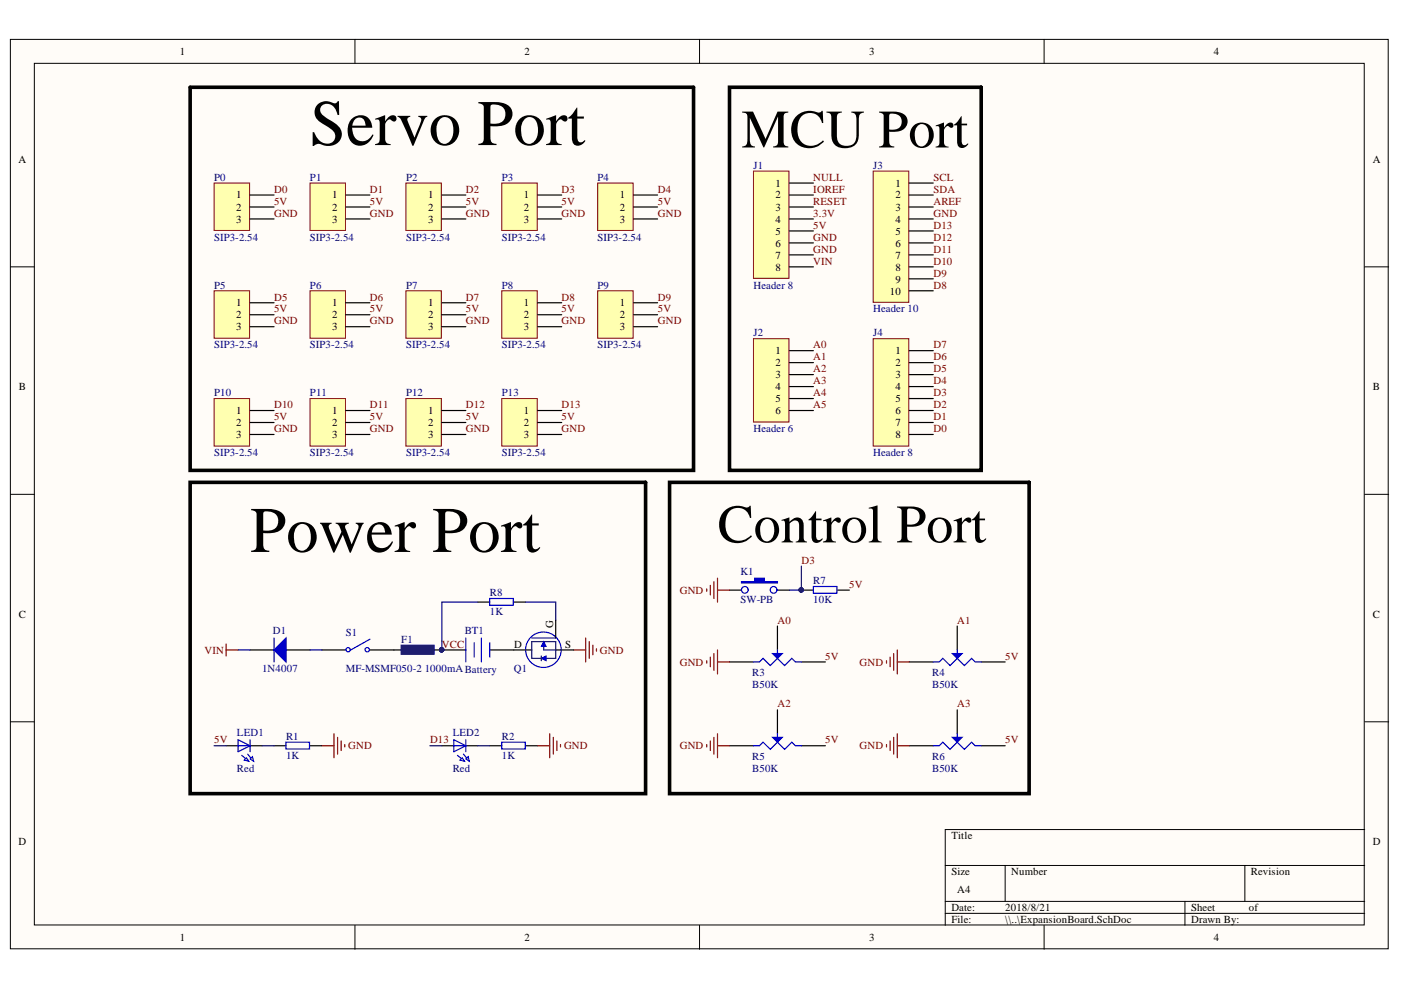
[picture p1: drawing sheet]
<svg xmlns="http://www.w3.org/2000/svg" width="297mm" height="210mm" viewBox="0 0 297 210" stroke-linecap="round" stroke-linejoin="round" font-family="sans-serif">
<g fill="#fffcf8" stroke="#000" stroke-width=".21">
<path d="M2.2 8.4h292.1v192.8h-292.1z"/>
<path d="M7.3 13.4h281.9v182.7h-281.9z"/>
</g>
<g fill="none" stroke="#000" stroke-width=".21">
<path d="M75.3 8.4v5M148.3 8.4v5M221.4 8.4v5M2.2 56.6h5.1M289.3 56.6h5.1M2.2 104.8h5.1M289.3 104.8h5.1M2.2 153h5.1M289.3 153h5.1M289.3 175.9h-88.9v20.3M75.3 196.2v5.1M148.3 196.2v5.1"/>
<path d="M200.4 183.5h88.9M200.4 191.1h88.9M200.4 193.7h88.9M213.1 183.5v7.6M221.4 196.2v5.1M251.2 191.1v5.1M263.9 183.5v7.6"/>
</g>
<path d="M93.7 137.8h5.1M103.8 137.8h5.1" fill="none" stroke="#000" stroke-width=".25"/>
<circle cx="93.6" cy="137.8" r=".46" fill="#000080" stroke="#000080" stroke-width=".21"/>
<path d="M98.8 135.3v5M100.5 136.3v3M102.1 135.3v5M103.8 136.3v3" fill="none" stroke="#00f" stroke-width=".25"/>
<path d="M47.9 136.5v2.6M47.9 137.8h2.6M121.6 137.8h2.6M124.2 135.3v5M124.9 136v3.6M125.7 136.8v2M126.5 137.6v.5" fill="none" stroke="#800000" stroke-width=".25"/>
<path d="M159.7 71.8h7.6v17.7h-7.6z" fill="#ffffb0" stroke="#800000" stroke-width=".21"/>
<path d="M167.4 74.3h5.1M167.4 76.9h5.1M167.4 79.4h5.1M167.4 82h5.1M167.4 84.5h5.1M167.4 87h5.1" fill="none" stroke="#000" stroke-width=".25"/>
<path d="M185.1 71.8h7.6v22.8h-7.6z" fill="#ffffb0" stroke="#800000" stroke-width=".21"/>
<path d="M192.8 74.3h5.1M192.8 76.9h5.1M192.8 79.4h5.1M192.8 82h5.1M192.8 84.5h5.1M192.8 87h5.1M192.8 89.6h5.1M192.8 92.1h5.1" fill="none" stroke="#000" stroke-width=".25"/>
<path d="M159.7 36.3h7.6v22.7h-7.6z" fill="#ffffb0" stroke="#800000" stroke-width=".21"/>
<path d="M167.4 38.8h5.1M167.4 41.4h5.1M167.4 43.9h5.1M167.4 46.4h5.1M167.4 49h5.1M167.4 51.5h5.1M167.4 54h5.1M167.4 56.6h5.1" fill="none" stroke="#000" stroke-width=".25"/>
<path d="M185.1 36.3h7.6v27.8h-7.6z" fill="#ffffb0" stroke="#800000" stroke-width=".21"/>
<path d="M192.8 38.8h5.1M192.8 41.4h5.1M192.8 43.9h5.1M192.8 46.4h5.1M192.8 49h5.1M192.8 51.5h5.1M192.8 54h5.1M192.8 56.6h5.1M192.8 59.1h5.1M192.8 61.7h5.1" fill="none" stroke="#000" stroke-width=".25"/>
<path d="M126.7 38.8h7.5v10.1h-7.5z" fill="#ffffb0" stroke="#800000" stroke-width=".21"/>
<path d="M134.3 41.4h5.1M134.3 43.9h5.1M134.3 46.4h5.1" fill="none" stroke="#000" stroke-width=".25"/>
<path d="M45.4 61.7h7.5v10h-7.5z" fill="#ffffb0" stroke="#800000" stroke-width=".21"/>
<path d="M53 64.2h5.1M53 66.7h5.1M53 69.3h5.1" fill="none" stroke="#000" stroke-width=".25"/>
<path d="M65.7 61.7h7.5v10h-7.5z" fill="#ffffb0" stroke="#800000" stroke-width=".21"/>
<path d="M73.4 64.2h5M73.4 66.7h5M73.4 69.3h5" fill="none" stroke="#000" stroke-width=".25"/>
<path d="M86.1 61.7h7.5v10h-7.5z" fill="#ffffb0" stroke="#800000" stroke-width=".21"/>
<path d="M93.7 64.2h5.1M93.7 66.7h5.1M93.7 69.3h5.1M93.7 158.1h2.5M98.8 158.1h2.5" fill="none" stroke="#000" stroke-width=".25"/>
<path d="M96.2 156.8l2.6 1.3-2.6 1.3zM96.2 158.1h2.6M98.3 159.9l1.2 1.5M98.8 156.8v2.6M97 160.1l1.5 1.3" fill="none" stroke="#00f" stroke-width=".25"/>
<path d="M97.5 161.2l.5-.5 .5 .7z" fill="#c0c0c0"/>
<path d="M97.5 161.2l.5-.5 .5 .7z" fill="none" stroke="#00f" stroke-width=".21"/>
<path d="M98.8 160.9l.5-.5 .2 1z" fill="#c0c0c0"/>
<path d="M98.8 160.9l.5-.5 .2 1z" fill="none" stroke="#00f" stroke-width=".21"/>
<path d="M47.9 158.1h2.6M53 158.1h2.6M103.8 158.1h2.6M111.5 158.1h2.5" fill="none" stroke="#000" stroke-width=".25"/>
<path d="M50.5 156.8l2.5 1.3-2.5 1.3zM50.5 158.1h2.5M52.5 159.9l1.3 1.5M53 156.8v2.6M106.4 157.4h5v1.4h-5zM51.2 160.1l1.6 1.3" fill="none" stroke="#00f" stroke-width=".25"/>
<path d="M114 158.1h2.5M116.5 155.6v5.1M117.3 156.3v3.6M118.1 157.1v2M118.8 157.9v.5" fill="none" stroke="#800000" stroke-width=".25"/>
<path d="M51.8 161.2l.5-.5 .5 .7z" fill="#c0c0c0"/>
<path d="M51.8 161.2l.5-.5 .5 .7z" fill="none" stroke="#00f" stroke-width=".21"/>
<path d="M53 160.9l.5-.5 .3 1z" fill="#c0c0c0"/>
<path d="M53 160.9l.5-.5 .3 1z" fill="none" stroke="#00f" stroke-width=".21"/>
<path d="M164.8 132.7v5.1M58.1 158.1h2.5M65.7 158.1h2.6M154.7 140.3h5M169.9 140.3h5.1" fill="none" stroke="#000" stroke-width=".25"/>
<path d="M164.8 137.8v1.8M60.6 157.4h5v1.4h-5zM159.7 140.3h1.3l.8-.7 1.5 1.5 1.5-1.5 1.6 1.5 1.5-1.5 .7 .7h1.3" fill="none" stroke="#00f" stroke-width=".25"/>
<path d="M68.3 158.1h2.5M70.8 155.6v5.1M71.6 156.3v3.6M72.3 157.1v2M73.1 157.9v.5" fill="none" stroke="#800000" stroke-width=".25"/>
<path d="M45.4 158.1h2.5M55.6 158.1h2.5M91.1 158.1h2.6M101.3 158.1h2.5" fill="none" stroke="#000080" stroke-width=".25"/>
<path d="M163.8 138.6h2l-1 1z" fill="#00f"/>
<path d="M163.8 138.6h2l-1 1zM202.9 137.8v1.8M197.9 140.3h1.2l.8-.7 1.5 1.5 1.5-1.5 1.6 1.5 1.5-1.5 .8 .7h1.2" fill="none" stroke="#00f" stroke-width=".25"/>
<path d="M202.9 132.7v5.1M192.8 140.3h5.1M208 140.3h5.1" fill="none" stroke="#000" stroke-width=".25"/>
<path d="M201.9 138.6h2.1l-1.1 1z" fill="#00f"/>
<path d="M201.9 138.6h2.1l-1.1 1zM159.7 158.1h1.3l.8-.7 1.5 1.5 1.5-1.5 1.6 1.5 1.5-1.5 .7 .7h1.3M164.8 155.6v1.8" fill="none" stroke="#00f" stroke-width=".25"/>
<path d="M154.7 158.1h5M164.8 150.5v5.1M169.9 158.1h5.1" fill="none" stroke="#000" stroke-width=".25"/>
<path d="M163.8 156.3h2l-1 1.1z" fill="#00f"/>
<path d="M163.8 156.3h2l-1 1.1zM197.9 158.1h1.2l.8-.7 1.5 1.5 1.5-1.5 1.6 1.5 1.5-1.5 .8 .7h1.2M202.9 155.6v1.8" fill="none" stroke="#00f" stroke-width=".25"/>
<path d="M192.8 158.1h5.1M202.9 150.5v5.1M208 158.1h5.1" fill="none" stroke="#000" stroke-width=".25"/>
<path d="M201.9 156.3h2.1l-1.1 1.1z" fill="#00f"/>
<path d="M201.9 156.3h2.1l-1.1 1.1z" fill="none" stroke="#00f" stroke-width=".25"/>
<g fill="none" stroke="#800000" stroke-width=".25">
<path d="M150.6 139.3v2.1M151.4 138.6v3.5M152.1 137.8v5.1M188.7 139.3v2.1M189.5 138.6v3.5M190.2 137.8v5.1M149.8 140.1v.5M149.8 157.9v.5M150.6 157.1v2M151.4 156.3v3.6M152.1 155.6v5.1M152.1 140.3h2.6"/>
<path d="M152.1 158.1h2.6M188 140.1v.5M188 157.9v.5M188.7 157.1v2M189.5 156.3v3.6M190.2 140.3h2.6M190.2 155.6v5.1M190.2 158.1h2.6"/>
</g>
<path d="M154.7 125.1h2.5M164.8 125.1h2.6" fill="none" stroke="#000" stroke-width=".25"/>
<path d="M157.2 123.3h2.8v-.7h2v.7h2.8v.3h-7.6z" fill-rule="evenodd" fill="#00f"/>
<g fill="none" stroke="#00f" stroke-width=".25">
<path d="M103.8 126.9h5v1.4h-5zM157.2 123.3h2.8v-.7h2v.7h2.8v.3h-7.6zM172.5 124.4h4.9v1.4h-4.9z"/>
<circle cx="115.2" cy="137.8" r="3.8"/>
<circle cx="157.9" cy="125.1" r=".71"/>
<circle cx="164" cy="125.1" r=".71"/>
</g>
<path d="M149.8 124.9v.5M150.6 124.1v2M151.4 123.3v3.6M152.1 122.6v5.1M152.1 125.1h2.6" fill="none" stroke="#800000" stroke-width=".25"/>
<path d="M101.3 127.7h2.5M108.9 127.7h2.6M169.9 125.1h2.6M177.5 125.1h2.6" fill="none" stroke="#000" stroke-width=".25"/>
<g fill="#000080" stroke="#000080" stroke-width=".21">
<circle cx="169.9" cy="125.1" r=".46"/>
<circle cx="93.6" cy="137.8" r=".46"/>
</g>
<path d="M169.9 120v5.1h-2.5" fill="none" stroke="#000080" stroke-width=".25"/>
<path d="M115.3 136v1.8h2.5v-1.8h-5.1v1.8" fill="none" stroke="#11037f" stroke-width=".25"/>
<path d="M115.3 136l.5 1h-1z" fill="#0000bf"/>
<path d="M115.3 136l.5 1h-1z" fill="none" stroke="#0000bf" stroke-width=".21"/>
<path d="M112.7 137.8v1.8h5.1v-1.8M112.7 135.3h5.1" fill="none" stroke="#11037f" stroke-width=".25"/>
<path d="M108.9 137.8h3.8M117.8 131.5v3.8M117.8 137.8h3.8" fill="none" stroke="#000" stroke-width=".25"/>
<path d="M114.8 139.6l1-.5v1z" fill="#0000bf"/>
<path d="M114.8 139.6l1-.5v1z" fill="none" stroke="#0000bf" stroke-width=".21"/>
<path d="M114.8 139.1v1" fill="none" stroke="#11037f" stroke-width=".25"/>
<path d="M101.3 127.7h-7.6v10.1M111.5 127.7h6.3v3.8" fill="none" stroke="#000080" stroke-width=".25"/>
<g fill="#000080" stroke="#000080" stroke-width=".21">
<path d="M85 136.8h7.1v1.9h-7.1z"/>
<circle cx="93.6" cy="137.8" r=".46"/>
</g>
<path d="M68.3 137.8h5.1M78.4 137.8h7.7M91.1 137.8h2.6" fill="none" stroke="#000" stroke-width=".25"/>
<g fill="none" stroke="#00f" stroke-width=".25">
<path d="M78.4 135.5l-4 2.3"/>
<circle cx="73.8" cy="137.8" r=".46"/>
<circle cx="77.9" cy="137.8" r=".46"/>
</g>
<path d="M65.7 38.8h7.5v10.1h-7.5z" fill="#ffffb0" stroke="#800000" stroke-width=".21"/>
<path d="M73.4 41.4h5M73.4 43.9h5M73.4 46.4h5" fill="none" stroke="#000" stroke-width=".25"/>
<path d="M86.1 38.8h7.5v10.1h-7.5z" fill="#ffffb0" stroke="#800000" stroke-width=".21"/>
<path d="M93.7 41.4h5.1M93.7 43.9h5.1M93.7 46.4h5.1" fill="none" stroke="#000" stroke-width=".25"/>
<path d="M106.4 38.8h7.5v10.1h-7.5z" fill="#ffffb0" stroke="#800000" stroke-width=".21"/>
<path d="M114 41.4h5.1M114 43.9h5.1M114 46.4h5.1" fill="none" stroke="#000" stroke-width=".25"/>
<path d="M106.4 61.7h7.5v10h-7.5z" fill="#ffffb0" stroke="#800000" stroke-width=".21"/>
<path d="M114 64.2h5.1M114 66.7h5.1M114 69.3h5.1" fill="none" stroke="#000" stroke-width=".25"/>
<path d="M126.7 61.7h7.5v10h-7.5z" fill="#ffffb0" stroke="#800000" stroke-width=".21"/>
<path d="M134.3 64.2h5.1M134.3 66.7h5.1M134.3 69.3h5.1" fill="none" stroke="#000" stroke-width=".25"/>
<path d="M45.4 84.5h7.5v10.1h-7.5z" fill="#ffffb0" stroke="#800000" stroke-width=".21"/>
<path d="M53 87h5.1M53 89.6h5.1M53 92.1h5.1" fill="none" stroke="#000" stroke-width=".25"/>
<path d="M65.7 84.5h7.5v10.1h-7.5z" fill="#ffffb0" stroke="#800000" stroke-width=".21"/>
<path d="M73.4 87h5M73.4 89.6h5M73.4 92.1h5" fill="none" stroke="#000" stroke-width=".25"/>
<path d="M86.1 84.5h7.5v10.1h-7.5z" fill="#ffffb0" stroke="#800000" stroke-width=".21"/>
<path d="M93.7 87h5.1M93.7 89.6h5.1M93.7 92.1h5.1" fill="none" stroke="#000" stroke-width=".25"/>
<path d="M106.4 84.5h7.5v10.1h-7.5z" fill="#ffffb0" stroke="#800000" stroke-width=".21"/>
<path d="M114 87h5.1M114 89.6h5.1M114 92.1h5.1" fill="none" stroke="#000" stroke-width=".25"/>
<path d="M45.4 38.8h7.5v10.1h-7.5z" fill="#ffffb0" stroke="#800000" stroke-width=".21"/>
<path d="M53 41.4h5.1M53 43.9h5.1M53 46.4h5.1M53 137.8h5.1M60.6 137.8h5.1" fill="none" stroke="#000" stroke-width=".25"/>
<path d="M58.1 137.8l2.5-2.5v5z" fill="#00f"/>
<path d="M58.1 137.8l2.5-2.5v5zM58.1 135.3v5" fill="none" stroke="#00f" stroke-width=".25"/>
<path d="M50.5 137.8h2.5M65.7 137.8h2.6" fill="none" stroke="#000080" stroke-width=".25"/>
<path d="M40.3 18.5h106.7v81.2h-106.7zM154.7 18.5h53.3v81.2h-53.3zM40.3 102.3h96.6v66h-96.6zM142 102.3h76.2v66h-76.2z" fill="none" stroke="#000" stroke-width=".76"/>
<g font-size="13.8">
<text x="65.7" y="30.8">Servo Port</text>
<text x="53" y="117">Power Port</text>
</g>
<g font-size="11.5">
<text x="157.2" y="31.3">MCU Port</text>
<text x="152.1" y="115">Control Port</text>
</g>
<g font-size="2.3">
<text x="38.1" y="11.7">1</text>
<text x="111.2" y="11.7">2</text>
<text x="184.3" y="11.7">3</text>
<text x="257.4" y="11.7">4</text>
<text x="3.9" y="34.5">A</text>
<text x="291.1" y="34.5">A</text>
<text x="164.4" y="39.5">1</text>
<text x="189.9" y="39.5">1</text>
<text x="50.1" y="42.1">1</text>
<text x="50.1" y="44.7">2</text>
<text x="50.1" y="47.2">3</text>
<text x="70.4" y="42.1">1</text>
<text x="70.4" y="44.7">2</text>
<text x="70.4" y="47.2">3</text>
<text x="90.7" y="42.1">1</text>
<text x="90.7" y="44.7">2</text>
<text x="90.7" y="47.2">3</text>
<text x="111" y="42.1">1</text>
<text x="111" y="44.7">2</text>
<text x="111" y="47.2">3</text>
<text x="131.4" y="42.1">1</text>
<text x="131.4" y="44.7">2</text>
<text x="131.4" y="47.2">3</text>
<text x="164.4" y="42.1">2</text>
<text x="164.4" y="44.7">3</text>
<text x="164.4" y="47.2">4</text>
<text x="189.9" y="42.1">2</text>
<text x="189.9" y="44.7">3</text>
<text x="189.9" y="47.2">4</text>
<text x="164.4" y="49.8">5</text>
<text x="164.4" y="52.3">6</text>
<text x="189.9" y="49.8">5</text>
<text x="189.9" y="52.3">6</text>
<text x="164.4" y="54.8">7</text>
<text x="164.4" y="57.4">8</text>
<text x="189.9" y="54.8">7</text>
<text x="189.9" y="57.4">8</text>
<text x="189.9" y="59.9">9</text>
<text x="50.1" y="65">1</text>
<text x="70.4" y="65">1</text>
<text x="90.7" y="65">1</text>
<text x="111" y="65">1</text>
<text x="131.4" y="65">1</text>
<text x="188.7" y="62.4">10</text>
<text x="50.1" y="67.5">2</text>
<text x="50.1" y="70.1">3</text>
<text x="70.4" y="67.5">2</text>
<text x="70.4" y="70.1">3</text>
<text x="90.7" y="67.5">2</text>
<text x="90.7" y="70.1">3</text>
<text x="111" y="67.5">2</text>
<text x="111" y="70.1">3</text>
<text x="131.4" y="67.5">2</text>
<text x="131.4" y="70.1">3</text>
<text x="164.4" y="75.1">1</text>
<text x="164.4" y="77.7">2</text>
<text x="189.9" y="75.1">1</text>
<text x="189.9" y="77.7">2</text>
<text x="4" y="82.7">B</text>
<text x="164.4" y="80.2">3</text>
<text x="164.4" y="82.7">4</text>
<text x="189.9" y="80.2">3</text>
<text x="189.9" y="82.7">4</text>
<text x="291.1" y="82.7">B</text>
<text x="50.1" y="87.8">1</text>
<text x="70.4" y="87.8">1</text>
<text x="90.7" y="87.8">1</text>
<text x="111" y="87.8">1</text>
<text x="164.4" y="85.3">5</text>
<text x="164.4" y="87.8">6</text>
<text x="189.9" y="85.3">5</text>
<text x="189.9" y="87.8">6</text>
<text x="50.1" y="90.3">2</text>
<text x="50.1" y="92.9">3</text>
<text x="70.4" y="90.3">2</text>
<text x="70.4" y="92.9">3</text>
<text x="90.7" y="90.3">2</text>
<text x="90.7" y="92.9">3</text>
<text x="111" y="90.3">2</text>
<text x="111" y="92.9">3</text>
<text x="189.9" y="90.3">7</text>
<text x="189.9" y="92.9">8</text>
<text x="4" y="131">C</text>
<text x="291.1" y="131">C</text>
<text x="109" y="137.3">D</text>
<text x="117.3" y="133.3" transform="rotate(-90 117.3 133.3)">G</text>
<text x="119.8" y="137.3">S</text>
<text x="3.9" y="179.2">D</text>
<text x="201.7" y="177.9">Title</text>
<text x="291.1" y="179.2">D</text>
<text x="201.7" y="185.6">Size</text>
<text x="214.4" y="185.6">Number</text>
<text x="265.2" y="185.6">Revision</text>
<text x="203" y="189.4">A4</text>
<text x="201.7" y="193.2">Date:</text>
<text x="201.7" y="195.7">File:</text>
<text x="213.1" y="193.2">2018/8/21</text>
<text x="213.1" y="195.7">\\..\ExpansionBoard.SchDoc</text>
<text x="252.5" y="193.2">Sheet</text>
<text x="252.5" y="195.7">Drawn By:</text>
<text x="264.8" y="193.2">of</text>
<text x="38.1" y="199.5">1</text>
<text x="111.2" y="199.5">2</text>
<text x="184.3" y="199.5">3</text>
<text x="257.4" y="199.5">4</text>
</g>
<g font-size="2.3" fill="#000080">
<text x="159.8" y="35.7">J1</text>
<text x="185.1" y="35.7">J3</text>
<text x="45.4" y="38.3">P0</text>
<text x="65.7" y="38.3">P1</text>
<text x="86.1" y="38.3">P2</text>
<text x="106.4" y="38.3">P3</text>
<text x="126.7" y="38.3">P4</text>
<text x="45.4" y="51">SIP3-2.54</text>
<text x="65.7" y="51">SIP3-2.54</text>
<text x="86.1" y="51">SIP3-2.54</text>
<text x="106.4" y="51">SIP3-2.54</text>
<text x="126.7" y="51">SIP3-2.54</text>
<text x="45.4" y="61.2">P5</text>
<text x="65.7" y="61.2">P6</text>
<text x="86.1" y="61.2">P7</text>
<text x="106.4" y="61.2">P8</text>
<text x="126.7" y="61.2">P9</text>
<text x="159.8" y="61.2">Header 8</text>
<text x="159.8" y="71.3">J2</text>
<text x="185.1" y="71.3">J4</text>
<text x="185.1" y="66.2">Header 10</text>
<text x="45.4" y="73.9">SIP3-2.54</text>
<text x="65.7" y="73.9">SIP3-2.54</text>
<text x="86.1" y="73.9">SIP3-2.54</text>
<text x="106.4" y="73.9">SIP3-2.54</text>
<text x="126.7" y="73.9">SIP3-2.54</text>
<text x="45.4" y="84">P10</text>
<text x="65.7" y="84">P11</text>
<text x="86.1" y="84">P12</text>
<text x="106.4" y="84">P13</text>
<text x="159.8" y="91.6">Header 6</text>
<text x="45.4" y="96.7">SIP3-2.54</text>
<text x="65.7" y="96.7">SIP3-2.54</text>
<text x="86.1" y="96.7">SIP3-2.54</text>
<text x="106.4" y="96.7">SIP3-2.54</text>
<text x="185.1" y="96.7">Header 8</text>
<text x="157" y="121.8">K1</text>
<text x="172.4" y="123.9">R7</text>
<text x="103.9" y="130.5">1K</text>
<text x="103.9" y="126.4">R8</text>
<text x="157" y="127.9">SW-PB</text>
<text x="172.4" y="127.9">10K</text>
<text x="57.8" y="134.5">D1</text>
<text x="73.3" y="134.8">S1</text>
<text x="85.1" y="136.3">F1</text>
<text x="98.5" y="134.5">BT1</text>
<text x="55.6" y="142.4">1N4007</text>
<text x="73.3" y="142.4">MF-MSMF050-2</text>
<text x="90.1" y="142.4">1000mABattery</text>
<text x="108.9" y="142.4">Q1</text>
<text x="159.5" y="143.4">R3</text>
<text x="197.6" y="143.4">R4</text>
<text x="159.5" y="145.9">B50K</text>
<text x="197.6" y="145.9">B50K</text>
<text x="50.2" y="156.1">LED1</text>
<text x="60.6" y="160.9">1K</text>
<text x="60.6" y="156.8">R1</text>
<text x="96" y="156.1">LED2</text>
<text x="106.4" y="160.9">1K</text>
<text x="106.4" y="156.8">R2</text>
<text x="159.5" y="161.1">R5</text>
<text x="197.6" y="161.1">R6</text>
<text x="50.2" y="163.8">Red</text>
<text x="96" y="163.8">Red</text>
<text x="159.5" y="163.8">B50K</text>
<text x="197.6" y="163.8">B50K</text>
</g>
<g font-size="2.3" fill="#800000">
<text x="58.1" y="40.8">D0</text>
<text x="78.4" y="40.8">D1</text>
<text x="98.8" y="40.8">D2</text>
<text x="119.1" y="40.8">D3</text>
<text x="139.5" y="40.8">D4</text>
<text x="172.4" y="40.8">IOREF</text>
<text x="172.4" y="38.3">NULL</text>
<text x="197.9" y="40.8">SDA</text>
<text x="197.9" y="38.3">SCL</text>
<text x="58.1" y="43.4">5V</text>
<text x="58.1" y="46">GND</text>
<text x="78.4" y="43.4">5V</text>
<text x="78.4" y="46">GND</text>
<text x="98.8" y="43.4">5V</text>
<text x="98.8" y="46">GND</text>
<text x="119.1" y="43.4">5V</text>
<text x="119.1" y="46">GND</text>
<text x="139.5" y="43.4">5V</text>
<text x="139.5" y="46">GND</text>
<text x="172.4" y="46">3.3V</text>
<text x="172.4" y="43.4">RESET</text>
<text x="197.9" y="46">GND</text>
<text x="197.9" y="43.4">AREF</text>
<text x="172.4" y="53.6">GND</text>
<text x="172.4" y="51">GND</text>
<text x="172.4" y="48.5">5V</text>
<text x="197.9" y="53.6">D11</text>
<text x="197.9" y="51">D12</text>
<text x="197.9" y="48.5">D13</text>
<text x="172.4" y="56.1">VIN</text>
<text x="197.9" y="58.6">D9</text>
<text x="197.9" y="56.1">D10</text>
<text x="58.1" y="63.7">D5</text>
<text x="78.4" y="63.7">D6</text>
<text x="98.8" y="63.7">D7</text>
<text x="119.1" y="63.7">D8</text>
<text x="139.5" y="63.7">D9</text>
<text x="197.9" y="61.2">D8</text>
<text x="58.1" y="66.2">5V</text>
<text x="58.1" y="68.8">GND</text>
<text x="78.4" y="66.2">5V</text>
<text x="78.4" y="68.8">GND</text>
<text x="98.8" y="66.2">5V</text>
<text x="98.8" y="68.8">GND</text>
<text x="119.1" y="66.2">5V</text>
<text x="119.1" y="68.8">GND</text>
<text x="139.5" y="66.2">5V</text>
<text x="139.5" y="68.8">GND</text>
<text x="172.4" y="73.9">A0</text>
<text x="172.4" y="76.4">A1</text>
<text x="197.9" y="76.4">D6</text>
<text x="197.9" y="73.9">D7</text>
<text x="172.4" y="78.9">A2</text>
<text x="172.4" y="81.5">A3</text>
<text x="172.4" y="84">A4</text>
<text x="197.9" y="84">D3</text>
<text x="197.9" y="81.5">D4</text>
<text x="197.9" y="78.9">D5</text>
<text x="58.1" y="86.5">D10</text>
<text x="58.1" y="89.1">5V</text>
<text x="78.4" y="86.5">D11</text>
<text x="78.4" y="89.1">5V</text>
<text x="98.8" y="86.5">D12</text>
<text x="98.8" y="89.1">5V</text>
<text x="119.1" y="86.5">D13</text>
<text x="119.1" y="89.1">5V</text>
<text x="172.4" y="86.5">A5</text>
<text x="197.9" y="89.1">D1</text>
<text x="197.9" y="86.5">D2</text>
<text x="58.1" y="91.6">GND</text>
<text x="78.4" y="91.6">GND</text>
<text x="98.8" y="91.6">GND</text>
<text x="119.1" y="91.6">GND</text>
<text x="197.9" y="91.6">D0</text>
<text x="169.9" y="119.6">D3</text>
<text x="144.1" y="125.9">GND</text>
<text x="180.1" y="124.6">5V</text>
<text x="93.7" y="137.3">VCC</text>
<text x="164.8" y="132.2">A0</text>
<text x="203" y="132.2">A1</text>
<text x="43.4" y="138.6">VIN</text>
<text x="127.2" y="138.6">GND</text>
<text x="144.1" y="141.1">GND</text>
<text x="175" y="139.8">5V</text>
<text x="182.3" y="141.1">GND</text>
<text x="213.1" y="139.8">5V</text>
<text x="164.8" y="150">A2</text>
<text x="203" y="150">A3</text>
<text x="45.4" y="157.6">5V</text>
<text x="73.8" y="158.9">GND</text>
<text x="91.2" y="157.6">D13</text>
<text x="119.6" y="158.9">GND</text>
<text x="144.1" y="158.9">GND</text>
<text x="175" y="157.6">5V</text>
<text x="182.3" y="158.9">GND</text>
<text x="213.1" y="157.6">5V</text>
</g>
</svg>
